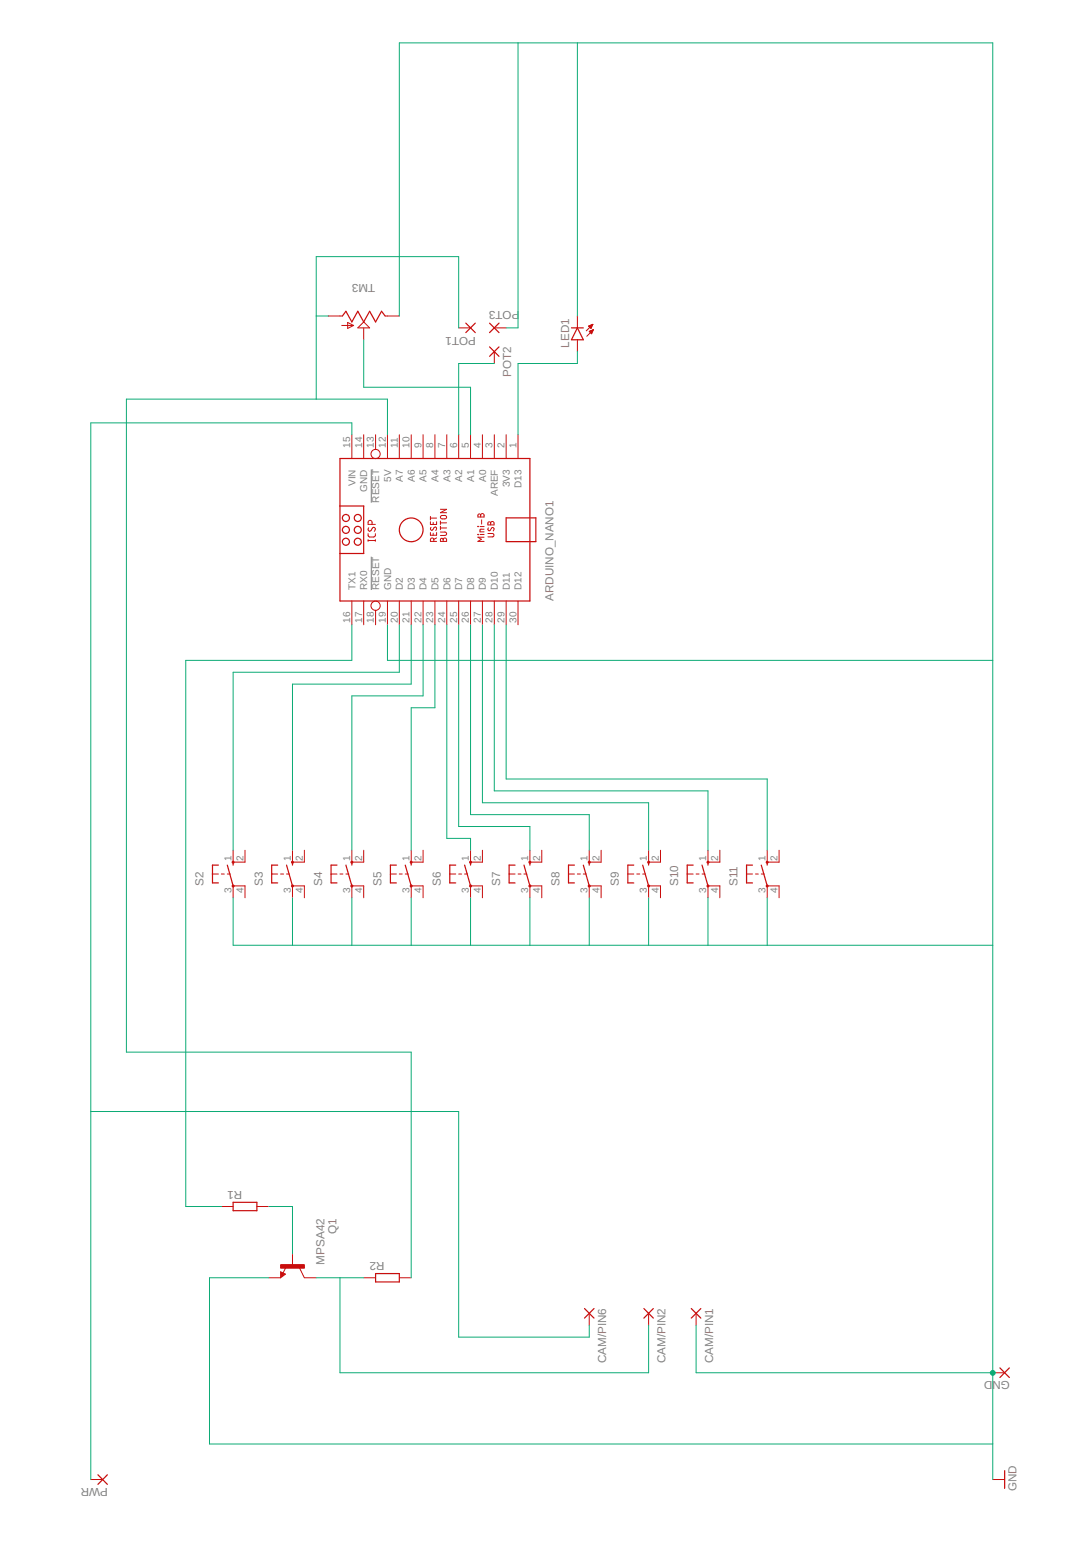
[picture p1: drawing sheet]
<svg xmlns="http://www.w3.org/2000/svg" width="210mm" height="297mm" viewBox="0 0 210 297" stroke-linecap="round" stroke-linejoin="round" font-family="sans-serif">
<path d="M71.5 90.4v6.4M71.5 107.2v6.4" fill="none" stroke="#808080" stroke-width=".19"/>
<g fill="none" stroke="#c90d0c" stroke-width=".23">
<path d="M65.9 60.8l.7-.9 1.2 2.1 1.1-2.1 1.1 2.1 1.2-2.1 1.1 2.1 1.2-2.1 .7 .9M89.7 62.2l1.8 1.8M91.5 62.2l-1.8 1.8M94.3 66.8l1.8 1.8M94.3 62.2l1.8 1.8M96.1 66.8l-1.8 1.8M96.1 62.2l-1.8 1.8M110 63.1h2.3M111.2 63.1l1.1 2.3h-2.3zM65.5 88.3h36.5v27.4h-36.5zM65.5 97.4h4.5v9.2h-4.5M97.5 99.7h5.7v4.6h-5.7z"/>
<path d="M42.1 166.5h-1.2v3.5h1.2M43.8 166.5l1.1 4M44.9 166v.5M53.5 166.5h-1.2v3.5h1.2M55.2 166.5l1.1 4M56.3 166v.5M64.9 166.5h-1.1v3.5h1.1M66.6 166.5l1.2 4M67.8 166v.5M76.3 166.5h-1.1v3.5h1.1M78 166.5l1.2 4M79.2 166v.5"/>
<path d="M87.8 166.5h-1.2v3.5h1.2M89.5 166.5l1.1 4M90.6 166v.5M99.2 166.5h-1.2v3.5h1.2M100.9 166.5l1.1 4M102 166v.5M110.6 166.5h-1.1v3.5h1.1M112.3 166.5l1.2 4M113.5 166v.5M122 166.5h-1.1v3.5h1.1M123.8 166.5l1.1 4M124.9 166v.5"/>
<path d="M133.5 166.5h-1.2v3.5h1.2M135.2 166.5l1.1 4M136.3 166v.5M144.9 166.5h-1.1v3.5h1.1M146.6 166.5l1.1 4M147.7 166v.5M44.9 231.5h4.6v1.6h-4.6zM54.2 245.1v.6l.5-.4-.4-.2v.3l.2-.1M72.3 245.2h4.6v1.6h-4.6zM112.6 251.9l1.8 1.8M114.4 251.9l-1.8 1.8M124 251.9l1.8 1.8"/>
<path d="M125.8 251.9l-1.8 1.8M133.1 251.9l1.9 1.8M135 251.9l-1.9 1.8M192.6 263.3l1.8 1.9M194.4 263.3l-1.8 1.9M18.9 283.9l1.8 1.8M20.7 283.9l-1.8 1.8M193.5 283.1v3.4"/>
<circle cx="66.6" cy="99.7" r=".68"/>
<circle cx="68.9" cy="99.7" r=".68"/>
<circle cx="66.6" cy="102" r=".68"/>
<circle cx="66.6" cy="104.3" r=".68"/>
<circle cx="68.9" cy="102" r=".68"/>
<circle cx="68.9" cy="104.3" r=".68"/>
<circle cx="79.2" cy="102" r="2.29"/>
</g>
<g fill="none" stroke="#c90d0c" stroke-width=".19">
<path d="M63.2 60.8h2.7M65.8 62.7h2.3M67 62.1l1.1 .6-1.1 .5zM70 63.1v2.3M70 62l1.2 1.1h-2.3zM74.2 60.8h2.7M88.3 63.1h2.3M95.2 67.7v2.3M95.2 63.1h2.3M111.2 60.8v2.3M111.2 65.4v2.3M113.3 62.8l.9-.4-.4 .8z"/>
<path d="M113.4 62.8h.1M113.5 63.8l.8-.3-.4 .8zM113.5 62.7v.2M113.5 63.8v.1M113.6 62.7v.4M113.6 63.7v.3M113.7 62.6v.6M113.7 63.7v.4M113.8 62.6v.6M113.8 63.6v.6M113.9 62.5v.4M113.9 63.6v.6"/>
<path d="M114 62.5v.2M114 63.6v.4M114.2 62.4l-1.3 1.3M114.2 63.5v.2M114.2 62.4v.1M114.3 63.5h.1M114.3 63.5l-1.3 1.2M67.8 83.7v4.6M70 83.7v4.6M72.3 83.7v2.8M74.6 83.7v4.6M76.9 83.7v4.6"/>
<path d="M79.2 83.7v4.6M81.5 83.7v4.6M82.9 99.4v.7M82.9 99.7h1.2M83.8 83.7v4.6M84.8 98h1.2l-1.2 .7h1.2M84.9 99.4l.8-.2 .2 .2 .1 .2-.2 .3h-.8l-.2-.3zM86 83.7v4.6M88.3 83.7v4.6M90.6 83.7v4.6M92.1 99.1l.3-.2 .2 .3 .1-.3h.3l.2 .2v.4h-1.2zM92.6 99.2v.3"/>
<path d="M92.9 83.7v4.6M95.2 83.7v4.6M97.5 83.7v4.6M99.8 83.7v4.6M67.8 115.7v4.6M70 115.7v4.6M70.9 102.7v.5l.3 .2 .9-.1 .1-.1 .1-.5M70.9 104.1h1.4M70.9 103.9v.3M71 101.6a.35 .35 0 0 0-.1 .5 .35 .35 0 0 0 .6 0l.2-.4a.34 .34 0 0 1 .5-.1 .34 .34 0 0 1 0 .6l-.1 .1M71.6 100.9v-.3a.38 .38 0 0 0-.3-.4 .38 .38 0 0 0-.4 .4v.3h1.4M72.3 103.9v.3"/>
<path d="M72.3 117.5v2.8M74.6 115.7v4.6M76.9 115.7v4.6M79.2 115.7v4.6M81.5 115.7v4.6M82.9 100.4v.6h1.2v-.6M82.9 102.5v.5h1.2v-.5M83 101.5l-.1 .4 .3 .2 .4-.5a.32 .32 0 0 1 .5 0 .32 .32 0 0 1-.2 .5M83.4 100.6v.4M83.4 102.6v.4M83.5 104.2v-.5l-.2-.1h-.3l-.1 .6h1.2M83.8 115.7v4.6"/>
<path d="M84.1 103.5l-.6 .3M84.8 102.4h1l.2 .3-.2 .3-1 .1M84.8 100.3v.7M84.8 101.3v.7M84.8 101.6h1.2M84.8 100.6h1.2M84.9 103.7h.3l.1 .2 .3-.3h.3l.1 .6h-1.2zM85.3 103.9v.3M86 115.7v4.6M88.3 115.7v4.6M90.6 115.7v4.6M92 102.9h.1"/>
<path d="M92 101.3h.1M92.4 102.9h.8M92.4 101.4h.8M92.8 100.1v.8M92.9 115.7v4.6M93.2 101.9h-.7l-.1 .2v.3h.8M93.2 103.4h-1.2l.7 .4-.7 .4h1.2M94 102.7h1l.1 .3-.1 .3-1 .1M94 101.6v.4l.2 .2 .4-.5a.32 .32 0 0 1 .5 0 .32 .32 0 0 1-.1 .5M94 100.5h.4l.1 .2 .2-.3 .3 .1 .1 .5h-1.1zM94.5 100.7v.3M95.2 115.7v4.6"/>
<path d="M97.5 115.7v4.6M99.8 115.7v4.6M40.9 168.3h1.2M42.6 168.3h.6M43.8 168.3h.5M44.9 163.7v2.3h2.3v-2.3M44.9 172.8v-2.3h2.3v2.3M52.3 168.3h1.2M54 168.3h.6M55.2 168.3h.6M56.3 163.7v2.3h2.3v-2.3M56.3 172.8v-2.3h2.3v2.3"/>
<path d="M63.8 168.3h1.1M65.5 168.3h.5M66.6 168.3h.6M67.8 163.7v2.3h2.2v-2.3M67.8 172.8v-2.3h2.2v2.3M75.2 168.3h1.1M76.9 168.3h.6M78 168.3h.6M79.2 163.7v2.3h2.3v-2.3M79.2 172.8v-2.3h2.3v2.3M86.6 168.3h1.2M88.3 168.3h.6"/>
<path d="M89.5 168.3h.5M90.6 163.7v2.3h2.3v-2.3M90.6 172.8v-2.3h2.3v2.3M98 168.3h1.2M99.8 168.3h.5M100.9 168.3h.6M102 163.7v2.3h2.3v-2.3M102 172.8v-2.3h2.3v2.3M109.5 168.3h1.1M111.2 168.3h.6M112.3 168.3h.6M113.5 163.7v2.3h2.3v-2.3"/>
<path d="M113.5 172.8v-2.3h2.3v2.3M120.9 168.3h1.1M122.6 168.3h.6M123.8 168.3h.5M124.9 163.7v2.3h2.3v-2.3M124.9 172.8v-2.3h2.3v2.3M132.3 168.3h1.2M134 168.3h.6M135.2 168.3h.6M136.3 163.7v2.3h2.3v-2.3M136.3 172.8v-2.3h2.3v2.3M143.8 168.3h1.1"/>
<path d="M145.5 168.3h.5M146.6 168.3h.6M147.7 163.7v2.3h2.3v-2.3M147.7 172.8v-2.3h2.3v2.3M42.6 232.3h2.3M49.5 232.3h2.3M51.8 246h2.2M54 244.8l1 .5-1 .7zM55.1 244l-.6 1.1M56.3 241.4v2.3M57.7 244.1l.9 1.9h2.3M70 246h2.3"/>
<path d="M76.9 246h2.3M113.5 252.8v2.3M124.9 252.8v2.3M134 252.8v2.3M191.2 264.3h2.3M17.5 284.8h2.3M191.2 284.8h2.3"/>
<circle cx="72.3" cy="87.4" r=".89"/>
<circle cx="72.3" cy="116.6" r=".89"/>
</g>
<path d="M54 243.5h4.6v.6h-4.6z" fill="#c90d0c" stroke="#c90d0c" stroke-width=".19"/>
<g fill="none" stroke="#c90d0c" stroke-width=".38">
<circle cx="44.9" cy="170.6" r=".11"/>
<circle cx="44.9" cy="166" r=".11"/>
<circle cx="56.3" cy="170.6" r=".11"/>
<circle cx="56.3" cy="166" r=".11"/>
<circle cx="67.8" cy="170.6" r=".11"/>
<circle cx="67.8" cy="166" r=".11"/>
<circle cx="79.2" cy="170.6" r=".11"/>
<circle cx="79.2" cy="166" r=".11"/>
<circle cx="90.6" cy="170.6" r=".11"/>
<circle cx="90.6" cy="166" r=".11"/>
<circle cx="102" cy="166" r=".11"/>
<circle cx="102" cy="170.6" r=".11"/>
<circle cx="113.5" cy="170.6" r=".11"/>
<circle cx="113.5" cy="166" r=".11"/>
<circle cx="124.9" cy="170.6" r=".11"/>
<circle cx="124.9" cy="166" r=".11"/>
<circle cx="136.3" cy="166" r=".11"/>
<circle cx="136.3" cy="170.6" r=".11"/>
<circle cx="147.7" cy="170.6" r=".11"/>
<circle cx="147.7" cy="166" r=".11"/>
</g>
<g fill="none" stroke="#0dab76" stroke-width=".19">
<path d="M99.8 8.3v54.8h-2.3M111.2 8.3v52.5M60.9 60.8h2.3M70 65.4v9.1h20.6v9.2M76.9 60.8v-52.5h114.3v276.5M88.3 63.1v-13.7h-27.4v27.4M95.2 70h-6.9v13.7M111.2 67.7v2.3h-11.4v13.7M67.8 83.7v-2.3h-50.3v203.4M74.6 83.7v-6.9h-50.3v125.7h54.9v43.5M67.8 120.3v6.8h-32v105.2h6.8M74.6 120.3v6.8h116.6"/>
<path d="M76.9 120.3v9.1h-32v34.3M79.2 120.3v11.4h-22.9v32M81.5 120.3v13.7h-13.7v29.7M83.8 120.3v15.9h-4.6v27.5M86 120.3v41.1h4.6v2.3M88.3 120.3v38.8h13.7v4.6M90.6 120.3v36.5h22.9v6.9M92.9 120.3v34.2h32v9.2M95.2 120.3v32h41.1v11.4M97.5 120.3v29.7h50.2v13.7M44.9 172.8v9.2h146.3M56.3 172.8v9.2"/>
<path d="M67.8 172.8v9.2M79.2 172.8v9.2M90.6 172.8v9.2M102 172.8v9.2M113.5 172.8v9.2M124.9 172.8v9.2M136.3 172.8v9.2M147.7 172.8v9.2M17.5 214h70.8v43.4h25.2v-2.3M51.8 232.3h4.5v9.1M51.8 246h-11.5v32h150.9M60.9 246h9.1"/>
<path d="M65.5 246v18.3h59.4v-9.2M134 255.1v9.2h57.2"/>
</g>
<circle cx="191.2" cy="264.3" r=".47" fill="#0dab76" stroke="#0dab76" stroke-width=".19"/>
<g font-size="2.3" fill="#808080">
<text x="64.8" y="237.6" transform="rotate(-90 64.8 237.6)">Q1</text>
<text x="62.5" y="243.5" transform="rotate(-90 62.5 243.5)">MPSA42</text>
</g>
<g font-size="2.2" fill="#808080">
<text x="72.2" y="54.7" transform="rotate(-180 72.2 54.7)">TM3</text>
<text x="100" y="59.8" transform="rotate(-180 100 59.8)">POT3</text>
<text x="91.6" y="64.8" transform="rotate(-180 91.6 64.8)">POT1</text>
<text x="109.6" y="66.9" transform="rotate(-90 109.6 66.9)">LED1</text>
<text x="98.5" y="72.5" transform="rotate(-90 98.5 72.5)">POT2</text>
<text x="106.6" y="115.7" transform="rotate(-90 106.6 115.7)">ARDUINO_NANO1</text>
<text x="39.2" y="170.5" transform="rotate(-90 39.2 170.5)">S2</text>
<text x="50.6" y="170.5" transform="rotate(-90 50.6 170.5)">S3</text>
<text x="62" y="170.5" transform="rotate(-90 62 170.5)">S4</text>
<text x="73.5" y="170.5" transform="rotate(-90 73.5 170.5)">S5</text>
<text x="84.9" y="170.5" transform="rotate(-90 84.9 170.5)">S6</text>
<text x="96.3" y="170.5" transform="rotate(-90 96.3 170.5)">S7</text>
<text x="107.8" y="170.5" transform="rotate(-90 107.8 170.5)">S8</text>
<text x="119.2" y="170.5" transform="rotate(-90 119.2 170.5)">S9</text>
<text x="130.6" y="170.5" transform="rotate(-90 130.6 170.5)">S10</text>
<text x="142" y="170.5" transform="rotate(-90 142 170.5)">S11</text>
<text x="46.6" y="229.3" transform="rotate(-180 46.6 229.3)">R1</text>
<text x="74" y="243" transform="rotate(-180 74 243)">R2</text>
<text x="116.7" y="262.4" transform="rotate(-90 116.7 262.4)">CAM/PIN6</text>
<text x="128.2" y="262.4" transform="rotate(-90 128.2 262.4)">CAM/PIN2</text>
<text x="137.3" y="262.4" transform="rotate(-90 137.3 262.4)">CAM/PIN1</text>
<text x="191.1" y="265.9" transform="rotate(-180 191.1 265.9)">D</text>
<text x="194.5" y="265.9" transform="rotate(-180 194.5 265.9)">GN</text>
<text x="20.8" y="286.5" transform="rotate(-180 20.8 286.5)">PWR</text>
<text x="195.7" y="287.1" transform="rotate(-90 195.7 287.1)">GND</text>
</g>
<g font-size="1.9" fill="#808080">
<text x="67.4" y="86.2" transform="rotate(-90 67.4 86.2)">15</text>
<text x="69.7" y="86.2" transform="rotate(-90 69.7 86.2)">14</text>
<text x="72" y="86.2" transform="rotate(-90 72 86.2)">13</text>
<text x="74.3" y="86.2" transform="rotate(-90 74.3 86.2)">12</text>
<text x="76.6" y="86.2" transform="rotate(-90 76.6 86.2)">11</text>
<text x="78.9" y="86.2" transform="rotate(-90 78.9 86.2)">10</text>
<text x="81.2" y="86.2" transform="rotate(-90 81.2 86.2)">9</text>
<text x="83.4" y="86.2" transform="rotate(-90 83.4 86.2)">8</text>
<text x="85.7" y="86.2" transform="rotate(-90 85.7 86.2)">7</text>
<text x="88" y="86.2" transform="rotate(-90 88 86.2)">6</text>
<text x="90.3" y="86.2" transform="rotate(-90 90.3 86.2)">5</text>
<text x="92.6" y="86.2" transform="rotate(-90 92.6 86.2)">4</text>
<text x="94.9" y="86.2" transform="rotate(-90 94.9 86.2)">3</text>
<text x="97.2" y="86.2" transform="rotate(-90 97.2 86.2)">2</text>
<text x="99.4" y="86.2" transform="rotate(-90 99.4 86.2)">1</text>
<text x="68.5" y="93.6" transform="rotate(-90 68.5 93.6)">VIN</text>
<text x="70.7" y="94.6" transform="rotate(-90 70.7 94.6)">GND</text>
<text x="75.3" y="92.7" transform="rotate(-90 75.3 92.7)">5V</text>
<text x="77.6" y="92.7" transform="rotate(-90 77.6 92.7)">A7</text>
<text x="79.9" y="92.7" transform="rotate(-90 79.9 92.7)">A6</text>
<text x="82.2" y="92.7" transform="rotate(-90 82.2 92.7)">A5</text>
<text x="84.4" y="92.7" transform="rotate(-90 84.4 92.7)">A4</text>
<text x="86.7" y="92.7" transform="rotate(-90 86.7 92.7)">A3</text>
<text x="89" y="92.7" transform="rotate(-90 89 92.7)">A2</text>
<text x="91.3" y="92.7" transform="rotate(-90 91.3 92.7)">A1</text>
<text x="93.6" y="92.7" transform="rotate(-90 93.6 92.7)">A0</text>
<text x="95.9" y="95.5" transform="rotate(-90 95.9 95.5)">AREF</text>
<text x="98.2" y="93.8" transform="rotate(-90 98.2 93.8)">3V3</text>
<text x="100.4" y="93.9" transform="rotate(-90 100.4 93.9)">D13</text>
<text x="73" y="96.8" transform="rotate(-90 73 96.8)">RESET</text>
<text x="68.4" y="113.6" transform="rotate(-90 68.4 113.6)">TX1</text>
<text x="70.7" y="113.6" transform="rotate(-90 70.7 113.6)">RX0</text>
<text x="73" y="113.6" transform="rotate(-90 73 113.6)">RESET</text>
<text x="75.3" y="113.6" transform="rotate(-90 75.3 113.6)">GND</text>
<text x="77.6" y="113.6" transform="rotate(-90 77.6 113.6)">D2</text>
<text x="79.9" y="113.6" transform="rotate(-90 79.9 113.6)">D3</text>
<text x="82.2" y="113.6" transform="rotate(-90 82.2 113.6)">D4</text>
<text x="84.4" y="113.6" transform="rotate(-90 84.4 113.6)">D5</text>
<text x="86.7" y="113.6" transform="rotate(-90 86.7 113.6)">D6</text>
<text x="89" y="113.6" transform="rotate(-90 89 113.6)">D7</text>
<text x="91.3" y="113.6" transform="rotate(-90 91.3 113.6)">D8</text>
<text x="93.6" y="113.6" transform="rotate(-90 93.6 113.6)">D9</text>
<text x="95.9" y="113.6" transform="rotate(-90 95.9 113.6)">D10</text>
<text x="98.2" y="113.6" transform="rotate(-90 98.2 113.6)">D11</text>
<text x="100.4" y="113.6" transform="rotate(-90 100.4 113.6)">D12</text>
<text x="67.4" y="119.9" transform="rotate(-90 67.4 119.9)">16</text>
<text x="69.7" y="119.9" transform="rotate(-90 69.7 119.9)">17</text>
<text x="72" y="119.9" transform="rotate(-90 72 119.9)">18</text>
<text x="74.3" y="119.9" transform="rotate(-90 74.3 119.9)">19</text>
<text x="76.6" y="119.9" transform="rotate(-90 76.6 119.9)">20</text>
<text x="78.9" y="119.9" transform="rotate(-90 78.9 119.9)">21</text>
<text x="81.2" y="119.9" transform="rotate(-90 81.2 119.9)">22</text>
<text x="83.4" y="119.9" transform="rotate(-90 83.4 119.9)">23</text>
<text x="85.7" y="119.9" transform="rotate(-90 85.7 119.9)">24</text>
<text x="88" y="119.9" transform="rotate(-90 88 119.9)">25</text>
<text x="90.3" y="119.9" transform="rotate(-90 90.3 119.9)">26</text>
<text x="92.6" y="119.9" transform="rotate(-90 92.6 119.9)">27</text>
<text x="94.9" y="119.9" transform="rotate(-90 94.9 119.9)">28</text>
<text x="97.2" y="119.9" transform="rotate(-90 97.2 119.9)">29</text>
<text x="99.4" y="119.9" transform="rotate(-90 99.4 119.9)">30</text>
<text x="44.6" y="165.7" transform="rotate(-90 44.6 165.7)">1</text>
<text x="46.9" y="165.7" transform="rotate(-90 46.9 165.7)">2</text>
<text x="56" y="165.7" transform="rotate(-90 56 165.7)">1</text>
<text x="58.3" y="165.7" transform="rotate(-90 58.3 165.7)">2</text>
<text x="67.4" y="165.7" transform="rotate(-90 67.4 165.7)">1</text>
<text x="69.7" y="165.7" transform="rotate(-90 69.7 165.7)">2</text>
<text x="78.9" y="165.7" transform="rotate(-90 78.9 165.7)">1</text>
<text x="81.2" y="165.7" transform="rotate(-90 81.2 165.7)">2</text>
<text x="90.3" y="165.7" transform="rotate(-90 90.3 165.7)">1</text>
<text x="92.6" y="165.7" transform="rotate(-90 92.6 165.7)">2</text>
<text x="101.7" y="165.7" transform="rotate(-90 101.7 165.7)">1</text>
<text x="104" y="165.7" transform="rotate(-90 104 165.7)">2</text>
<text x="113.2" y="165.7" transform="rotate(-90 113.2 165.7)">1</text>
<text x="115.4" y="165.7" transform="rotate(-90 115.4 165.7)">2</text>
<text x="124.6" y="165.7" transform="rotate(-90 124.6 165.7)">1</text>
<text x="126.9" y="165.7" transform="rotate(-90 126.9 165.7)">2</text>
<text x="136" y="165.7" transform="rotate(-90 136 165.7)">1</text>
<text x="138.3" y="165.7" transform="rotate(-90 138.3 165.7)">2</text>
<text x="147.4" y="165.7" transform="rotate(-90 147.4 165.7)">1</text>
<text x="149.7" y="165.7" transform="rotate(-90 149.7 165.7)">2</text>
<text x="44.6" y="171.9" transform="rotate(-90 44.6 171.9)">3</text>
<text x="46.9" y="171.9" transform="rotate(-90 46.9 171.9)">4</text>
<text x="56" y="171.9" transform="rotate(-90 56 171.9)">3</text>
<text x="58.3" y="171.9" transform="rotate(-90 58.3 171.9)">4</text>
<text x="67.4" y="171.9" transform="rotate(-90 67.4 171.9)">3</text>
<text x="69.7" y="171.9" transform="rotate(-90 69.7 171.9)">4</text>
<text x="78.9" y="171.9" transform="rotate(-90 78.9 171.9)">3</text>
<text x="81.2" y="171.9" transform="rotate(-90 81.2 171.9)">4</text>
<text x="90.3" y="171.9" transform="rotate(-90 90.3 171.9)">3</text>
<text x="92.6" y="171.9" transform="rotate(-90 92.6 171.9)">4</text>
<text x="101.7" y="171.9" transform="rotate(-90 101.7 171.9)">3</text>
<text x="104" y="171.9" transform="rotate(-90 104 171.9)">4</text>
<text x="113.2" y="171.9" transform="rotate(-90 113.2 171.9)">3</text>
<text x="115.4" y="171.9" transform="rotate(-90 115.4 171.9)">4</text>
<text x="124.6" y="171.9" transform="rotate(-90 124.6 171.9)">3</text>
<text x="126.9" y="171.9" transform="rotate(-90 126.9 171.9)">4</text>
<text x="136" y="171.9" transform="rotate(-90 136 171.9)">3</text>
<text x="138.3" y="171.9" transform="rotate(-90 138.3 171.9)">4</text>
<text x="147.4" y="171.9" transform="rotate(-90 147.4 171.9)">3</text>
<text x="149.7" y="171.9" transform="rotate(-90 149.7 171.9)">4</text>
</g>
</svg>
